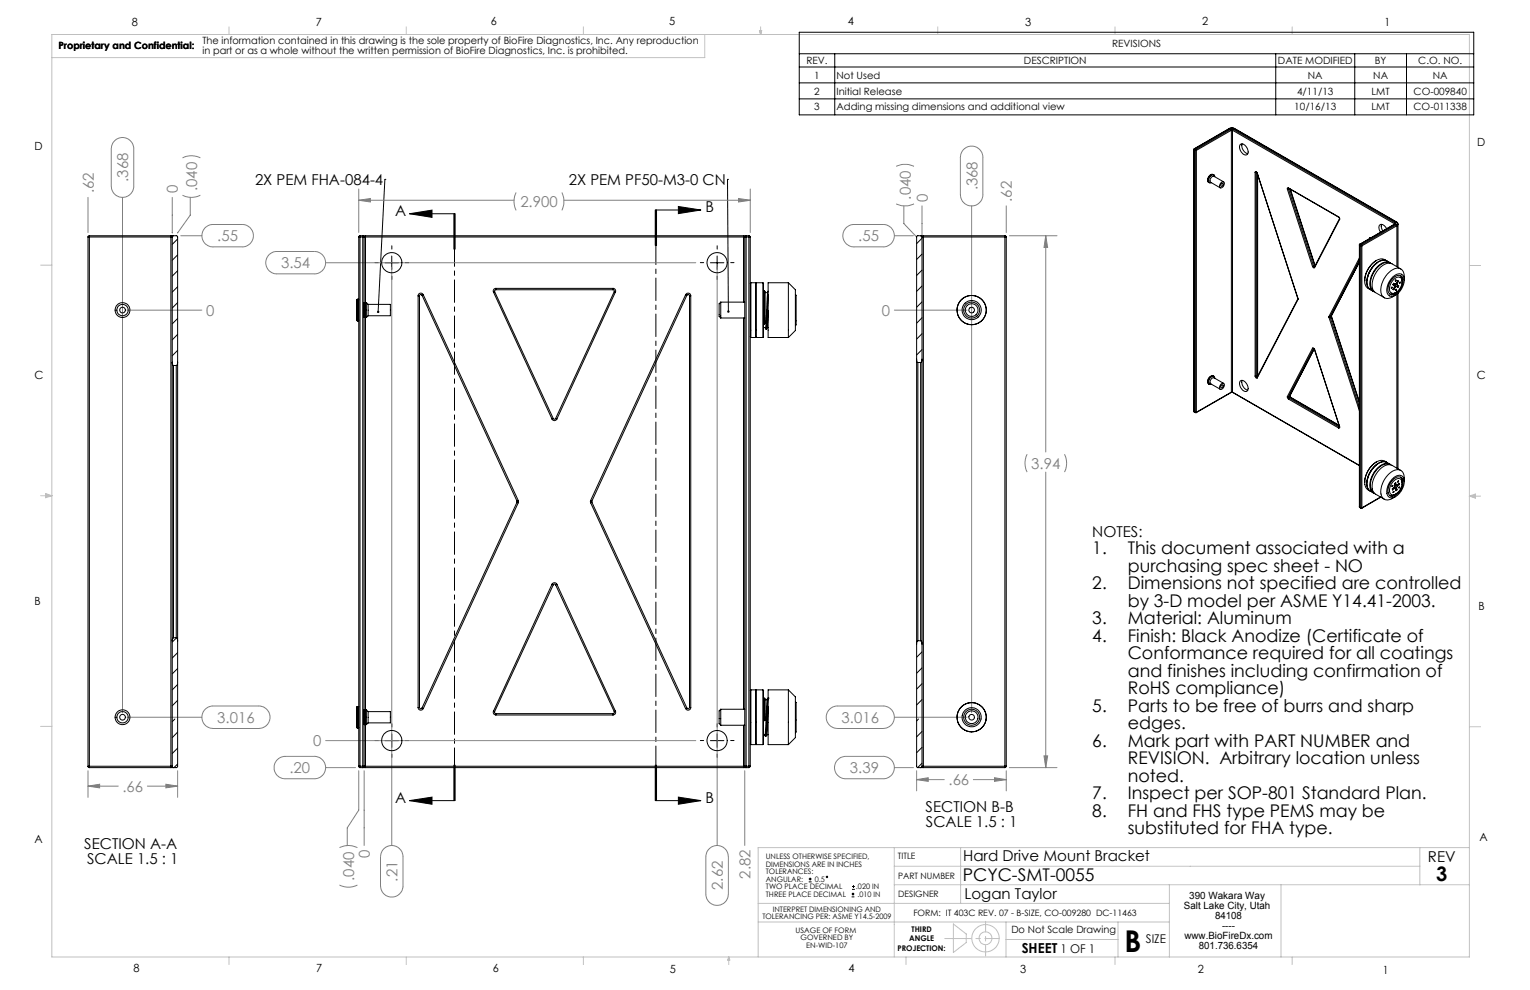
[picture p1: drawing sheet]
<svg xmlns="http://www.w3.org/2000/svg" width="432mm" height="279mm" viewBox="0 0 432 279" stroke-linecap="round" stroke-linejoin="round" font-family="sans-serif">
<g fill="none" stroke="#c0c0c0" stroke-width=".28">
<path d="M14.6 9.7h400.1v260.4h-400.1zM64.6 7.6v2.1M114.7 7.6v2.1M164.6 7.6v2.1M198.9 9.7v6.6h-184.3M214.3 8.7h.7l-.3 1zM214.5 8.7l.2 1M214.7 7.6v2.1M214.8 8.7l-.1 1M264.7 7.6v2.1M314.7 7.6v2.1M364.7 7.6v2.1"/>
<path d="M11.5 74.8h3.1M414.7 74.9h3.2M11.5 139.9h3.1M12.9 139.7l1.7 .2M12.9 139.3l1.7 .6-1.7 .6zM14.6 139.9l-1.7 .3M416.4 139.8l-1.7 .2M414.7 140h3.2M414.7 140l1.7-.6v1.2zM414.7 140l1.7 .3M11.5 205h3.1M414.7 205.1h3.2"/>
<path d="M252.4 239.2v30.9M271.1 239.2v15.8M400.7 239.2v10.5M414.7 239.2h-200.7v30.9M214 255h116M252.4 244.5h148.3M252.4 249.7h162.3M330 249.7v20.4M361.5 249.7v20.4M64.6 270.1v2.1M114.7 270.1v2.1M164.6 270.1v2.1"/>
<path d="M205.7 270.1v2.1M205.7 270.1l.3 .9h-.6zM214 260.2h116M255.7 270.1v2.1M269.1 260.8l3.6 2.8v2.4l-3.6 2.8zM283.9 265.1h31.6M283.9 260.2v9.9M314.7 270.1v2.1M315.5 260.2v9.9M364.7 270.1v2.1"/>
<circle cx="278.1" cy="264.8" r="1.82"/>
<circle cx="278.1" cy="264.8" r="3.9"/>
</g>
<path d="M278.1 260v9.9" fill="none" stroke="#c0c0c0" stroke-width=".28" stroke-dasharray="15.2 1.3 1.3 1.3" stroke-dashoffset="12.2"/>
<path d="M266.6 264.9h15.4" fill="none" stroke="#c0c0c0" stroke-width=".28" stroke-dasharray="15.2 1.3 1.3 1.3" stroke-dashoffset="7.7"/>
<g fill="none" stroke="#000" stroke-width=".28">
<path d="M225.6 9.1h190.3v23.3h-190.3zM225.6 15.2h190.3M225.6 18.9h190.3M235.6 15.2v17.2M360 15.2v17.2M382.3 15.2v17.2M396.9 15.2v17.2M225.6 23.4h190.3M225.6 27.9h190.3M108.6 50.6h.1M108.6 50.6l-1.9 37.4M184.9 59.3v10"/>
<path d="M185.3 59.3v10M191.5 58.3l6.3 1-6.3 1zM197.8 59.3h-12.7v10M205.3 50.6h.1M205.3 50.6l.3 37.3M108.7 74.2h3.8M110.6 72.2v3.9M115.6 60.3h12.7v10M115.6 60.3l6.3-1v2zM128.1 60.3v10M128.5 60.3v10M200.5 74.2h3.8"/>
<path d="M202.4 72.2v3.9M108.7 209h3.8M110.6 207.1v3.8M128.1 216v10M128.3 216v10h-12.7M128.5 216v10zM184.9 216v10M185.1 216v10h12.7M185.3 216v10M200.5 209h3.8M202.4 207.1v3.8M115.6 226l6.3-1v2z"/>
<path d="M191.5 225l6.3 1-6.3 1z"/>
</g>
<g fill="none" stroke="#808080" stroke-width=".28">
<path d="M24.8 55.7v9.9M31.4 52.5v-10.5a3.2 3.2 0 0 1 3.2-3.2 3.2 3.2 0 0 1 3.1 3.2v10.5M31.4 52.5a3.2 3.2 0 0 0 3.2 3.2 3.2 3.2 0 0 0 3.1-3.2M34.6 55.7v145.5M48.6 55.7v10M51.5 55.1l2.3 .6 1.8-.2 1-.4M51.5 44.6l2.3-.6 1.8 .2 1 .4M53.7 55.7v5l-3.6 4.9M101.2 56.5l3.3-.5v1zM101.2 53.3v12.3M101.2 56.5h43.9M145.7 54.3l-.6 2.4 .1 1.4 .5 1.3"/>
<path d="M158.6 54.3l.5 2v1.4l-.5 1.7M159.2 56.5h52.5M208.4 56l3.3 .5-3.3 .5zM211.7 53.3v12.3M252.9 57.5l2 .6h1.4l1.7-.6M252.9 47l2-.6h1.4l1.7 .6M255.1 58.1v5l3.6 3.8M260.2 58.1v8.8M271 44.4v10.6M271 55a3.2 3.2 0 0 0 3.2 3.1 3.2 3.2 0 0 0 3.2-3.1M271 44.4a3.2 3.2 0 0 1 3.2-3.2 3.2 3.2 0 0 1 3.2 3.2M274.2 58.1v143.1"/>
<path d="M277.4 44.4v10.6M284 58.1v7.5M51 66.5h6M60.1 63.4h8.2M60.1 69.7h8.2M60.1 63.4a3.2 3.2 0 0 0-3.1 3.1 3.2 3.2 0 0 0 3.1 3.2M68.3 63.4a3.2 3.2 0 0 1 3.2 3.1 3.2 3.2 0 0 1-3.2 3.2M88.7 71h-10.5a3.2 3.2 0 0 0-3.2 3.1 3.2 3.2 0 0 0 3.2 3.2h10.5M88.7 71a3.2 3.2 0 0 1 3.2 3.1 3.2 3.2 0 0 1-3.2 3.2M91.9 74.2h104.5M110.6 75.4v163.2M202.4 75.4v163.2"/>
<path d="M241.1 63.4h8.1a3.2 3.2 0 0 1 3.2 3.1 3.2 3.2 0 0 1-3.2 3.2h-8.1M241.1 63.4a3.2 3.2 0 0 0-3.2 3.1 3.2 3.2 0 0 0 3.2 3.2M252.4 66.5h5.4M284.9 66.5h13.4M295.1 66.5v61.1M295.1 66.5l.6 3.3h-1.1zM35.8 87.5h21.2M252.4 87.5h20.5M289.9 128.2l-.6 2.4 .2 1.7 .4 .9M295.1 133.2v83.4M300.4 128.2l.6 2.4-.2 1.7-.4 .9M60.1 199.2h12.9a3.2 3.2 0 0 1 3.2 3.2 3.2 3.2 0 0 1-3.2 3.2h-12.9"/>
<path d="M60.1 199.2a3.2 3.2 0 0 0-3.1 3.2 3.2 3.2 0 0 0 3.1 3.2M24.8 217.5v7.5M35.8 202.4h21.2M50.1 217.5v7.5M88.7 213.5h-8.2a3.2 3.2 0 0 0-3.1 3.1 3.2 3.2 0 0 0 3.1 3.2h8.2M88.7 213.5a3.2 3.2 0 0 1 3.2 3.1 3.2 3.2 0 0 1-3.2 3.2M91.9 209h104.5M91.9 216.6h8.4M101.2 217.5v11.1l-3.2 5v5M102.8 217.5v21.1M210.2 217.5v21.1M233.9 200.4l1-.8 1.2-.4h13.1a3.2 3.2 0 0 1 3.2 3.2 3.2 3.2 0 0 1-3.2 3.2h-12.8a3.2 3.2 0 0 1-2.9-1.8 3.2 3.2 0 0 1 .4-3.4z"/>
<path d="M236.4 214.5l.8-.7 1.2-.3h10.8a3.2 3.2 0 0 1 3.2 3.1 3.2 3.2 0 0 1-3.2 3.2h-10.5a3.2 3.2 0 0 1-2.9-1.9 3.2 3.2 0 0 1 .6-3.4zM252.4 216.6h5.4M252.4 202.4h20.5M258.7 217.5v5.7M280.7 219.5l3.3 .5-3.3 .5zM284 217.5v5.7M284.9 216.6h13.4M294.6 213.3h1.1l-.6 3.3zM24.8 221.9l3.3-.6v1.1zM24.8 221.9h8.6M41.6 221.9h8.5M46.8 221.3l3.3 .6-3.3 .5z"/>
<path d="M95.8 239.2l2.4-.6 1.4 .2 1.3 .4M258.7 220l3.3-.5v1zM258.7 220h7.8M274.7 220h9.3M95.8 249.8l2 .6 1.8-.1 1.3-.5M107.4 250v-8.2a3.2 3.2 0 0 1 3.2-3.2 3.2 3.2 0 0 1 3.1 3.2v8.2M107.4 250a3.2 3.2 0 0 0 3.2 3.2 3.2 3.2 0 0 0 3.1-3.2M199.2 241.8v10.5M199.2 252.3a3.2 3.2 0 0 0 3.2 3.2 3.2 3.2 0 0 0 3.2-3.2M199.2 241.8a3.2 3.2 0 0 1 3.2-3.2 3.2 3.2 0 0 1 3.2 3.2M205.6 241.8v10.5"/>
</g>
<g fill="none" stroke="#000" stroke-width=".28" stroke-dasharray="15.2 1.3 1.3 1.3">
<path d="M106.8 74.1h-1M110.6 70.3v-.9M110.6 77.9v1M114.4 74.1h.9M198.6 74.1h-1M202.4 70.3v-.9M202.4 77.9v1M206.2 74.1h1M106.8 209h-1M110.6 205.2v-1M110.6 212.8v.9M114.4 209h.9"/>
<path d="M198.6 209h-1M202.4 205.2v-1M202.4 212.8v.9M206.2 209h1"/>
</g>
<path d="M128.3 60.3v165.7" fill="none" stroke="#000" stroke-width=".28" stroke-dasharray="6.3 1.3 1.3 1.3" stroke-dashoffset="1.6"/>
<path d="M185.1 59.3v166.7" fill="none" stroke="#000" stroke-width=".28" stroke-dasharray="6.3 1.3 1.3 1.3" stroke-dashoffset="1.1"/>
<path d="M115.6 60.3l6.3-1v2zM115.6 226l6.3-1v2zM191.5 58.3l6.3 1-6.3 1zM191.5 225l6.3 1-6.3 1zM106.5 87.7v.6l.2 .1v-.4v.4l.2-.1 .1-.5zM205.3 87.7l-.1 .4 .4 .2v-.4v.4a.34 .34 0 0 0 .3-.5 .34 .34 0 0 0-.6-.1z" fill="#000"/>
<path d="M101.2 56.5l3.3-.5v1zM208.4 56l3.3 .5-3.3 .5zM24.8 221.9l3.3-.6v1.1zM46.8 221.3l3.3 .6-3.3 .5zM295.1 66.5l.6 3.3h-1.1zM294.6 213.3h1.1l-.6 3.3zM258.7 220l3.3-.5v1zM280.7 219.5l3.3 .5-3.3 .5z" fill="#808080"/>
<g fill="none" stroke="#000" stroke-width=".28">
<path d="M346.9 36.3l.6-.2 .9 .2M346.9 36.3h.1M346.9 36.3l-9.9 5.7M347 36.3l.5-.2 .8 .2M347 36.3l-9.8 5.7M347 36.3l.3 .2M347.3 36.5l.2 .3M347.3 36.5h.7M347.3 36.5l-9.8 5.7M347.5 36.8h.3M347.5 36.8l-9.9 5.6M347.5 36.8v73.9"/>
<path d="M347.8 36.8l45.8 26.3M347.8 36.8v73.9M348 36.5l-.2 .3M348 36.5l45.7 26.4M348.3 36.3l45.8 26.4M348.3 36.3l-.3 .2M348.4 36.3h-.1M348.4 36.3l45.8 26.4M336.9 42.2l.1 .1M336.9 42.2v73.9M337 42.3l.3 .1M337 42.3v73.9"/>
<path d="M337 42l-.1 .2M337 42h.2M337.2 42l-.2 .3M337.2 42l.3 .2M337.3 42.4h.3M337.3 42.4v73.9M337.5 42.2l.1 .2M337.5 42.2l-.2 .2M337.6 42.4v73.9M341 51.4h.1M341.8 49.4l-.6 .6-.3 .8M342.3 49.2h.1"/>
<path d="M342.4 49.3a1.39 1.39 0 0 0-1.4 .7 1.39 1.39 0 0 0 .1 1.5M342.6 49.4a1.42 1.42 0 0 0-1.6 1.9l.3 .3M342.8 49.9a.65 .65 0 0 0-.6-.6 .65 .65 0 0 0-.6 .5l-.5 .8a.65 .65 0 0 0 0 .8 .65 .65 0 0 0 .8 .2M344.6 51.6l.1-.1a.54 .54 0 0 1 .8 0 .54 .54 0 0 1-.1 .8l-.3 .5a.56 .56 0 0 1-.9 .1 .56 .56 0 0 1 .1-.9zM344.7 51.9a.33 .33 0 0 1 .6 0 .33 .33 0 0 1-.3 .5 .32 .32 0 0 1-.5 .1 .32 .32 0 0 1 .2-.5zM345.3 51.3l-2.6-1.5a1.12 1.12 0 0 0-1 1.6l2.7 1.6M350 40.8a1.83 1.83 0 0 1 2.2 2 .87 .87 0 0 1-.6 1 .87 .87 0 0 1-1-.6l-.8-1.3zM350.6 40.6l-.2 .6 .3 1 .8 .9 .6 .3M354.2 48.6a.32 .32 0 0 1 .4-.2 .32 .32 0 0 1 .2 .5v-.1M354.2 48.6h.3M354.2 48.6v57.5M354.5 48.6l.3 .2"/>
<path d="M354.5 48.6v57.5M354.6 48.6h-.1M354.8 48.8l11.5 35.4M354.9 49.1v56.8M363.3 53.4l7.1 21.8M363.6 53l-.3 .1v.3M363.6 53l.1 .1M363.6 53l14.2 8.2M363.6 53.3l-.3 .1M363.6 53.3l7.1 21.8M363.7 53.1l-.1 .2M363.7 53.1l14.1 8.2"/>
<path d="M363.8 53.2l-.2 .1M364 53.3l7.1 21.6M364.2 53.4l6.9 21.5M24.8 66.9h.4M24.8 66.9v149.4M25.2 66.5v.4M25.2 66.5l-.4 .4M25.2 66.9h23M25.2 66.5h23M25.2 66.9v149.4M48.2 66.5h.8M48.2 66.9h.4"/>
<path d="M48.2 66.5v.4M48.2 66.9v149.4M48.6 66.9v149.4M49 66.5h.8l.3 .4v149.4l-.3 .3h-.8M49 66.5l-.4 .4M50.1 67.5l-1.5 1.5M50.1 71.9l-1.5 1.5M50.1 76.4l-1.5 1.5M101.2 66.9h.4M101.2 66.9v149.4M101.6 66.5v.4M101.6 66.5l-.4 .4"/>
<path d="M101.6 66.9h.8M101.6 66.5h.8M101.6 66.9v149.4M102.4 66.5v.4M102.4 66.5l.4 .4M102.4 66.9h.4M102.4 66.5h.8M102.4 66.9v149.4M102.8 66.9h.4M102.8 66.9v149.4M103.2 66.5v.4M103.2 66.9h106.6"/>
<path d="M103.2 66.5h106.6M103.2 66.9v18.5M209.8 66.5h.8M209.8 66.9h.4M209.8 66.5v.4M209.8 66.9v18.4M210.2 66.9h.4M210.2 66.9v149.4M210.6 66.5v.4M210.6 66.5l-.4 .4M210.6 66.9h.7M210.6 66.5h.7"/>
<path d="M210.6 66.9v149.4M211.3 66.5v.4M211.3 66.9h.4M211.3 66.5l.4 .4M211.3 66.9v149.4M211.7 66.9v149.4M211.9 79.8v15.4M211.9 79.8h1.4v15.4M211.9 79.8l-.2 .2M213.3 80h.1M215.3 79.8v15.4M215.3 79.8h-1.9v15.4"/>
<path d="M215.3 79.8l.2 .2M215.5 80v15M222.5 79.8v15.4M222.5 79.8l2 2v11.5l-2 1.9M222.5 79.8h-5.7v15.4h5.7M259.8 66.5h-.9l-.2 .3v149.6l.3 .2h.8M259.8 66.5l.4 .4M259.8 66.5h.8M260.2 67.2l-1.5 1.6M260.2 71.7l-1.5 1.5M260.2 76.2l-1.5 1.6M260.2 66.9h.4"/>
<path d="M260.2 66.9v149.4M260.6 66.5v.4M260.6 66.9h23M260.6 66.5h23M260.6 66.9v149.4M283.6 66.5v.4M283.6 66.9h.4M283.6 66.5l.4 .4M283.6 66.9v149.4M284 66.9v149.4M370.4 75.2l.3 .4 .3-.1M370.7 75.1l-.3 .1"/>
<path d="M370.7 75.1l.3 .2M370.9 75.4l.1 .1M371.1 74.9v.1M371.1 74.9l-.4 .2M371.1 74.9h.1M377.8 61.2l.3 .7M377.8 61.2v.1M377.8 61.3l.2 .4M378 61.7l.1 .2M378 61.7l-7.1 13.7M378.1 61.9l-7.1 13.6M383.6 69.1l.1 .1"/>
<path d="M383.6 69.1v74M383.6 74l-7.8 15.1M383.6 72.8l-8.5 16.5M383.6 73.5l-8.2 15.9M383.6 73.9l-7.9 15.2M383.7 69.2l.3 .2M383.7 69.2v73.9M383.8 68.9l-.2 .2M383.8 68.9h.1M383.9 68.9l-.2 .3M383.9 68.9l.3 .2M384 69.4h.4"/>
<path d="M384 69.4v73.9M384.2 69.1l-.2 .3M384.2 69.1l.2 .3M384.4 69.4v73.9M386.6 67.2h.1M386.6 67.2l-.1 .1M386.9 67.1l-.3 .1M387.1 74.6l.8-.7a2.72 2.72 0 0 1 2.9-.6l.6 .3a3.5 3.5 0 0 0-4.2 1.9 5.3 5.3 0 0 0-.9 5.9l.4 .3-.6-.3a3.8 3.8 0 0 1-.2-4.9zM388.4 73.5a7 7 0 0 0-3.2 5.7M388.7 74.1a7.3 7.3 0 0 0-2.9 5M389.9 63.3v.9l.4 1M391.3 64.6l-.5-.8a.93 .93 0 0 0-1.3-.4 .93 .93 0 0 0-.2 1.4l.3 .7"/>
<path d="M391.4 73.6a3.7 3.7 0 0 0-4.1 2 5.3 5.3 0 0 0-.9 5.8l.4 .4M391.4 73.6l.9 .5M392.3 74.3a3.2 3.2 0 0 0-3.9 1.5 5.4 5.4 0 0 0-1.1 6l.4 .4M392.5 74.3a2.87 2.87 0 0 0-3.8 1l-1.3 1.8-.8 2.6a2.25 2.25 0 0 0 1.3 2.7M393 78.7l.2-.2a1.49 1.49 0 0 1 1.4-.8 1.49 1.49 0 0 1 1.3 1 4 4 0 0 1-3.2 4.5 1.8 1.8 0 0 1-.8-2.7zM393.2 78.1a1.78 1.78 0 0 1 2.8-.3l.3 1-.2 1.4-.8 1.8-1.2 1.1a1.6 1.6 0 0 1-2 .4 1.6 1.6 0 0 1-.7-2l.5-1.7zM393.2 79.1a1.44 1.44 0 0 1 2.4-.4 3.3 3.3 0 0 1-2.7 4.1 1.87 1.87 0 0 1-.4-2.8zM393.6 63.1v.1M393.6 63.1v.2M393.6 63.2h.1M393.6 63.2l.1 .1M393.6 63.2l-9.8 5.7"/>
<path d="M393.7 62.9l.2 .1-.2 .3M393.7 62.9l-.1 .2M393.7 63.3l-9.8 5.6M393.7 63.3l.4 .1M393.8 79.1h.2l-.1 .2zM394.1 63.4l.1 .3M394.1 62.7a.38 .38 0 0 1 .2 .4 .38 .38 0 0 1-.2 .3M394.1 63.4l-9.9 5.7M394.1 62.7l-.4 .2M394.1 79.9l.2 .1M394.2 62.7l.3 .6M394.2 62.7h-.1"/>
<path d="M394.2 63.7l-9.8 5.7M394.2 63.7v11.5M394.5 63.3l-.3 .4M394.5 63.3v12.2M395.2 77.8l.5 .7v1M395.3 75.9l-2.4-1.4a4 4 0 0 0-4.6 2.5l-.7 1.4-.4 1.7a2.63 2.63 0 0 0 1 2.5l2.5 1.4M395.6 78l.2 1-.1 1M396.3 79v-1.1a2.04 2.04 0 0 0-1.2-2.1 2.04 2.04 0 0 0-2.4 .5l-1.2 1-.8 1.3-1 2.6a2.21 2.21 0 0 0 2 3l.7-.1 1.4-.8M50.1 80.9l-1.5 1.5M50.1 85.4l-1.5 1.5M50.1 89.9l-1.5 1.5M50.1 94.4l-1.5 1.5"/>
<path d="M50.1 98.9l-1.5 1.5M100.9 84.5l-.3 .1v5.8l.3 .2M100.9 84.5v6.1M100.9 90.6h.1M100.9 84.5h.1M101 84.5l.2 .2M101 84.5v6.1M101.2 90.3l-.2 .3M102.8 89.6h.1M102.8 85.4h.1M102.8 85.4v4.2M102.8 85.4l.1 .2"/>
<path d="M102.9 89.4h.1M102.9 85.6h.1M102.9 85.6v3.8M102.9 89.4l-.1 .2M103 85.6v3.8M103 89.4l.1 .2M103.1 85.4v4.2M103.1 89.6h.3M103.1 85.4h.3M103.1 85.4l-.1 .2M103.2 89.6v110.7M103.4 85.4v4.2"/>
<path d="M103.4 85.4l.5 .5M103.9 85.9v3.2M103.9 85.9h6.3v3.2h-6.3M103.9 89.1l-.5 .5M118 83.5h.4M118 83.5v116.2M118.4 83.5v116.2M119.1 83.3a.37 .37 0 0 0-.4-.2 .37 .37 0 0 0-.3 .4M119.1 83.3l26.8 58.1M119.5 83.2a.76 .76 0 0 0-.9-.4 .76 .76 0 0 0-.6 .7M119.5 83.2l-.4 .1M119.5 83.2l26.8 58.1"/>
<path d="M139.3 82.4l16.5 35.9M139.6 82.3l-.3 .1M139.6 82.3l16.5 35.8M139.9 81.4a.74 .74 0 0 0-.6 1M139.9 81.4v.4M139.9 81.8l-.2 .1-.1 .4M139.9 81.4h33.1M139.9 81.8h33.1M173 81.4a.74 .74 0 0 1 .7 1M173 81.4v.4M173 81.8l.3 .1 .1 .4M173.4 82.3l.3 .1"/>
<path d="M173.4 82.3l-16.6 35.8M173.7 82.4l-16.5 35.9M193.5 83.2a.76 .76 0 0 1 .8-.4 .76 .76 0 0 1 .6 .7M193.5 83.2l.4 .1M193.5 83.2l-26.8 58.1M193.9 83.3a.39 .39 0 0 1 .4-.2 .39 .39 0 0 1 .3 .4M193.9 83.3l-26.9 58.1M194.6 83.5h.3M194.6 83.5v116.2M194.9 83.5v116.2M203.4 85.3v4.4M203.4 85.3l-.4 .4v3.6l.4 .4"/>
<path d="M203.4 89.7h6.8M203.4 85.3h6.8M209.8 89.7v110.5M211.7 95l.2 .2M211.9 95.2h1.4M213.3 95h.1M213.4 95.2h1.9M215.5 92.4h.6M215.5 95l-.2 .2M215.7 82.1a3.7 3.7 0 0 0-.2 2.6v6.6l.2 .1M215.7 82.1a3.7 3.7 0 0 1 .2 2.6v6.6l-.2 .1M215.7 82.1v9.3"/>
<path d="M215.9 82.6h.7M216 92.4l.2 .5M216.5 92.4h.3M216.8 82.2l-.3 2-.4 8.3M216.8 87.6l-.3 4.8-.3 .5M216.8 83.1l-.6 9.8M224.5 83.1l.2 .2v8.4l-.2 .2M260.2 80.7l-1.5 1.5M260.2 85.2l-1.5 1.5M260.2 89.7l-1.5 1.5M260.2 94.2l-1.5 1.5M260.2 98.7l-1.5 1.5"/>
<path d="M366.3 84.3v.2M366.3 84.3l-11.5 22.1M366.3 84.2v.1M366.3 84.2v.3M366.3 84.5l-11.5 22.1M370.4 98.3l.3-.1 .3 .4M370.4 98.3l.3 .1M370.4 98.3l-7.1 13.6M370.7 98.3l.2 .3M370.7 98.3v.1M370.7 98.4l-7.1 13.6M370.9 98.5l-6.9 13.3"/>
<path d="M370.9 98.5l-6.9 13.2M370.9 98.6h.1M370.9 98.6l7.1 21.8M371 98.6l7.1 21.8M375.1 89.3v.3M375.1 89.3l.3 .1M375.1 89.6l8.5 26.3M375.4 89.5l-.3 .1M375.4 89.4v.1M375.4 89.5l8.2 25.4M375.7 89.1v.2M375.7 89.1l-.3 .3"/>
<path d="M375.7 89.3l-.3 .2M375.7 89.3l7.9 24.4M375.8 89.1v.2M375.8 89.1h-.1M375.8 89.3h-.1M375.8 89.3l7.8 24.1M386.8 81.8h.1M386.8 81.8l.8 .4M393.1 80.3l.4 .2M393.1 80.3l.3 .1M393.1 81.6l.3 .2M393.1 80.3l1 .6"/>
<path d="M393.4 80.4l1.1 .7M393.5 80.5h.1M393.5 80.6l-.4 1.1 .3 .1M393.5 80.9l.3 .2M393.6 80.1l-.2 .3M393.8 81.1l-.4 .7M393.8 80.2l.5 .2M393.9 82.6l-1 .4h-.7M394.1 80.9l-.3 .2M394.1 80.9l.4 .2M394.2 83v49.1M394.3 82.3l-.8 .6-.9 .2"/>
<path d="M394.3 80l.4-.7-.2-.1-.5 .8-.3 .2-.4-.3-.2 .4M394.3 80v.4M394.3 80.4l.5 .2-.3 .5M394.5 82.8v49.5M48.6 102.2l.1 .7 .3 .3M49 103.2h.7M49 103.2v76.8M49.7 103.2v76.8M50.1 102.2l-.1 .8-.3 .2M155.8 118.3a.75 .75 0 0 0 .7 .4 .75 .75 0 0 0 .7-.4M156.1 118.1l-.3 .2M156.1 118.1l.3 .2 .4-.2"/>
<path d="M156.8 118.1l.4 .2M258.7 101.4l.1 .6 .2 .3M259 102.3h.8M259 102.3v78.5M259.8 102.3v78.5M260.2 101.4l-.1 .6-.3 .3M336.9 116.1l.1 .2M336.9 116.1l.1 .1M337 116.2v.1M337 116.2l.3 .1M337 116.3l.4 .2M337.3 116.3h.3"/>
<path d="M337.3 116.3l.1 .2M337.4 116.5h.2M337.6 116.3v.2M341 108.3h.1M341.8 106.3l-.6 .6-.3 .8M342.3 106.1h.1M342.4 106.2a1.39 1.39 0 0 0-1.4 .6 1.39 1.39 0 0 0 .1 1.5M342.6 106.3a1.42 1.42 0 0 0-1.6 1.9l.3 .2M342.8 106.8a.65 .65 0 0 0-.6-.6 .65 .65 0 0 0-.6 .4l-.5 .8a.65 .65 0 0 0 0 .8 .65 .65 0 0 0 .8 .2M344.7 108.4v-.1a.55 .55 0 0 1 .8 0 .55 .55 0 0 1-.1 .8l-.3 .5a.56 .56 0 0 1-.9 .1 .56 .56 0 0 1 .1-.8zM344.7 108.7a.33 .33 0 0 1 .6 .1 .33 .33 0 0 1-.3 .5 .32 .32 0 0 1-.5 0 .32 .32 0 0 1 .2-.5zM345.3 108.2l-2.6-1.6a1.12 1.12 0 0 0-1 1.7l2.7 1.6"/>
<path d="M347.5 110.8h.4M347.5 110.8l-9.9 5.7M347.5 110.7h.3M347.5 110.7v.1M347.5 110.7l-9.9 5.6M347.8 110.7l.1 .1M347.8 110.7l35.8 20.6M347.9 110.8l35.7 20.6M350 107.5a1.83 1.83 0 0 1 2.2 2 .87 .87 0 0 1-.6 1 .87 .87 0 0 1-1-.6l-.8-1.3zM350.6 107.4l-.2 .6 .3 .9 .8 1 .6 .2M354.2 106.1l.3 .6 .3-.1M354.2 106.1h.3"/>
<path d="M354.5 106.1l.3 .3M354.8 106.4v.2M354.9 105.9l.1 .1M354.9 105.9l.1 .3M354.9 105.9l-.4 .2M363.3 111.9l.3 .7M363.3 111.9l.3 .1M363.6 112.6l14.2 8.2M363.6 112l.2 .3M363.8 112.3l-.2 .3M363.8 112.3l14.2 8.2M364 111.8l.1 .3"/>
<path d="M364 111.8l-.4 .2M364 111.7l.2 .4M364 111.7v.1M364.1 112.1l-.3 .2M364.1 112.1l13.8 8M364.2 112.1h-.1M364.2 112.1l13.7 7.9M378 120.5l-.2 .3M378 120.4v.1M378 120.4h.1M378.1 120.4v.3l-.3 .1M386.6 138.6a3.7 3.7 0 0 1-.3-4.7 5.2 5.2 0 0 1 4.6-3.6l.5 .2-.6-.4a3.9 3.9 0 0 0-4.4 2.3l-1 1.9-.2 1.6a2.42 2.42 0 0 0 .9 2.4l.6 .3"/>
<path d="M388.4 130.4a7.1 7.1 0 0 0-3.2 5.7M388.8 131a7.2 7.2 0 0 0-3 5M392.3 131l-.9-.5a3.5 3.5 0 0 0-4.1 1.9 5.3 5.3 0 0 0-1 5.9l1.3 .8M392.3 131.2a3.5 3.5 0 0 0-4.1 1.8 5 5 0 0 0-.8 5.9l.3 .2M392.5 131.2a2.87 2.87 0 0 0-3.8 1l-1.5 2.2-.6 2a2.41 2.41 0 0 0 1.3 2.8M392.8 135.3a2.07 2.07 0 0 1 3.2-.6 4.5 4.5 0 0 1-3.4 5.8 1.77 1.77 0 0 1-1.1-2.6l.5-1.5zM393.1 136a1.47 1.47 0 0 1 2.4-.5 3.3 3.3 0 0 1-2.6 4.2 1.87 1.87 0 0 1-.3-2.9zM393.2 138.8l.2-.1-.1 .3zM393.2 135.3a1.45 1.45 0 0 1 1.5-.7 1.45 1.45 0 0 1 1.2 1 4.1 4.1 0 0 1-3.1 4.5 1.55 1.55 0 0 1-1-2.3l.4-1.1zM393.3 137.7l.3 .2M393.4 137.6l.4 .2M393.6 137.9h.2l.1 .6 .4-.2"/>
<path d="M393.6 136.6l.4 .2M393.6 136.6l.5 .3M393.6 137.3l.6 .4M393.6 136.8l.8 .4M393.8 138l.5 .3M393.9 139.4l-.9 .5-.8-.1M394 136.8l-.1-.6-.3 .3 .1 .8-.8 .7 .1 .3 .6-.4M394.2 137.7l.1 .6M394.3 139.1l-.7 .6-1 .3M394.4 137.2l-.2 .5M394.5 135.8h.2l-.1 .2h-.2zM394.7 136.6l.2 .2"/>
<path d="M394.9 136.8v-.4l-.6 .5-.3-.1M394.9 136.8l-.5 .4M395.2 134.7l.4 .6 .1 .6M395.3 132.8l-2.4-1.5a3.7 3.7 0 0 0-4.3 2.2l-.7 1.2-.6 2a2.58 2.58 0 0 0 .9 2.8l2.5 1.4M395.6 134.9l.2 1-.1 .9M395.7 135.9v.4M396.3 135.9v-1.1a2.05 2.05 0 0 0-1.1-2.1 2.05 2.05 0 0 0-2.4 .4l-1.1 .9-1.1 1.5-.9 2.5a2.2 2.2 0 0 0 2 3.1l.8-.2 1.3-.7M145.9 141.7l.4 .2M145.9 141.4v.3M145.9 141.7l-26.8 58.1M146.3 141.3v.6M146.3 141.3l-.4 .1"/>
<path d="M146.3 141.9l-26.8 58.1M166.7 141.3v.6M166.7 141.3l.3 .1M166.7 141.9l26.8 58.1M167 141.7l-.3 .2M167 141.4v.3M167 141.7l26.9 58.1M383.6 143.1l.2 .1M383.6 143.1h.1M383.7 143.1l.1 .1M383.7 143.1l.3 .2M383.8 143.2l.3 .2"/>
<path d="M384 143.3h.4M384 143.3l.1 .1M384.1 143.4h.2M384.4 143.3l-.1 .1M389.6 140.3l-5.2 3M389.7 140.3l-5.4 3.1M49 180l-.3 .3-.1 .6M49 180h.7M49.7 180l.3 .2 .1 .7M155.8 164.9a.77 .77 0 0 1 .7-.4 .77 .77 0 0 1 .7 .4M155.8 164.9l.3 .2M155.8 164.9l-16.5 35.8"/>
<path d="M156.1 165.1l.4-.3 .3 .3M156.1 165.1l-16.5 35.7M156.8 165.1l16.6 35.7M157.2 164.9l-.4 .2M157.2 164.9l16.5 35.8M49.8 180l-1.2 1.2M50.1 184.2l-1.5 1.5M50.1 188.7l-1.5 1.5M50.1 193.2l-1.5 1.5M50.1 197.7l-1.5 1.5M100.9 199.4l-.3 .1v5.9l.3 .1M100.9 199.4v6.1"/>
<path d="M100.9 199.4h.1M101 199.4l.2 .2M101 199.4v6.1M118 199.7a.76 .76 0 0 0 .6 .7 .76 .76 0 0 0 .9-.4M118 199.7h.4M118.4 199.7a.37 .37 0 0 0 .3 .3 .37 .37 0 0 0 .4-.2M119.1 199.8l.4 .2M193.9 199.8l-.4 .2M194.6 199.7h.3M194.6 199.7a.39 .39 0 0 1-.3 .3 .39 .39 0 0 1-.4-.2M194.9 199.7a.76 .76 0 0 1-.6 .7 .76 .76 0 0 1-.8-.4M211.9 194.7v15.4"/>
<path d="M211.9 194.7h1.4v15.4h-1.4M211.9 194.7l-.2 .2M213.3 194.9h.1M215.3 194.7v15.4M215.3 194.7h-1.9v15.4h1.9M215.3 194.7l.2 .2M215.5 194.9v15M215.5 197.1l.2-.1a4.6 4.6 0 0 1 .2 2.9v3.5h-.4zM215.7 197.1v6.3M215.9 197.5h.6M216.8 197l-.3 .2-.1 .8-.5 9.5M216.8 199.5l-.4 7.5v.6l-.3 .2"/>
<path d="M216.8 197h.1M216.8 197l-.7 10.8M222.5 194.7v15.4M222.5 194.7l2 2v11.5l-2 1.9M222.5 194.7h-5.7v15.4h5.7M224.5 198l.2 .3v8.3l-.2 .2M259 180.8l-.2 .3-.1 .7M259 180.8h.8M259.8 180.8l.3 .4 .1 .6M260.2 184l-1.5 1.5M260.2 188.5l-1.5 1.5M260.2 193l-1.5 1.5"/>
<path d="M260.2 197.4l-1.5 1.6M24.8 216.3h.4M24.8 216.3l.4 .3M25.2 216.3v.3M25.2 216.3h23M25.2 216.6h23M48.2 216.3h.4M48.2 216.3v.3M48.2 216.6h.8M48.6 216.3l.4 .3M49.4 202.9l-.8 .8M50.1 206.6l-1.5 1.6"/>
<path d="M50.1 211.1l-1.5 1.6M50.1 215.6l-1 1M100.9 205.5h.1M101.2 205.3l-.2 .2M101.2 216.3l.4 .3M101.2 216.3h.4M101.6 216.3v.3M101.6 216.3h.8M101.6 216.6h.8M102.4 216.3v.3M102.4 216.3h.4M102.4 216.6h.8"/>
<path d="M102.8 204.5h.1M102.8 200.3h.1M102.8 200.3v4.2M102.8 216.3l-.4 .3M102.8 216.3h.4M102.8 200.3l.1 .3M102.9 204.3h.1M102.9 200.6h.1M102.9 200.6v3.7M102.9 204.3l-.1 .2M103 200.6v3.7M103 204.3l.1 .2"/>
<path d="M103.1 200.3v4.2M103.1 204.5h.3M103.1 200.3h.3M103.1 200.3l-.1 .3M103.2 216.3v.3M103.2 216.3h106.6M103.2 216.6h106.6M103.2 204.5v11.8M103.4 200.3v4.2M103.4 200.3l.5 .5M103.9 200.8v3.2M103.9 200.8h6.3v3.2h-6.3"/>
<path d="M103.9 204l-.5 .5M139.3 200.7l.3 .1M139.3 200.7a.75 .75 0 0 0 .6 1.1M139.6 200.8v.4l.3 .2M139.9 201.4v.4M139.9 201.8h33.1M139.9 201.4h33.1M173 201.4v.4M173.4 200.8l-.1 .4-.3 .2M173.7 200.7a.75 .75 0 0 1-.7 1.1M173.7 200.7l-.3 .1M203.4 200.2v4.5"/>
<path d="M203.4 200.2l-.4 .4v3.6l.4 .5M203.4 204.7h6.8M203.4 200.2h6.8M209.8 216.3h.4M209.8 216.6h.8M209.8 216.3v.3M209.8 204.7v11.6M210.2 216.3h.4M210.2 216.3l.4 .3M210.6 216.3v.3M210.6 216.3h.7M210.6 216.6h.7"/>
<path d="M211.3 216.3h.4M211.3 216.3v.3M211.7 216.3l-.4 .3M211.7 209.9l.2 .2M213.3 209.9h.1M215.5 207.4h.4M215.5 209.9l-.2 .2M215.8 207.4l.3 .4M216.4 207.4h.4M259.2 202.9l-.5 .6M259.8 216.6h.8M260.2 206.4l-1.5 1.6"/>
<path d="M260.2 210.9l-1.5 1.5M260.2 215.4l-1.2 1.2M260.2 216.3l-.4 .3M260.2 216.3h.4M260.6 216.3v.3M260.6 216.3h23M260.6 216.6h23M283.6 216.3v.3M283.6 216.3h.4M284 216.3l-.4 .3M228.2 248.9h.9M228.2 248.1h.9"/>
<path d="M228.6 247.7v.8M240.3 253.1h.8M240.3 252.3h.8M240.5 251h.8M240.5 250.2h.8M240.7 251.9v.8M240.9 249.8v.8"/>
<circle cx="110.6" cy="74.1" r="2.85"/>
<circle cx="202.4" cy="74.1" r="2.85"/>
<circle cx="395.1" cy="79.8" r=".14"/>
<circle cx="34.6" cy="87.5" r=".81"/>
<circle cx="34.6" cy="87.5" r="1.6"/>
<circle cx="34.6" cy="87.5" r="2.1"/>
<circle cx="274.2" cy="87.5" r=".79"/>
<circle cx="274.2" cy="87.5" r="4.1"/>
<circle cx="274.2" cy="87.5" r="2.25"/>
<circle cx="274.2" cy="87.5" r="2.7"/>
<circle cx="274.2" cy="87.5" r="1.78"/>
<circle cx="392.8" cy="81.2" r=".15"/>
<circle cx="394" cy="81.8" r=".15"/>
<circle cx="393" cy="137.2" r=".15"/>
<circle cx="394.9" cy="137.6" r=".15"/>
<circle cx="34.6" cy="202.4" r="2.09"/>
<circle cx="34.6" cy="202.4" r="1.6"/>
<circle cx="34.6" cy="202.4" r=".8"/>
<circle cx="110.6" cy="209" r="2.85"/>
<circle cx="202.4" cy="209" r="2.85"/>
<circle cx="274.2" cy="202.4" r="2.7"/>
<circle cx="274.2" cy="202.4" r="4.1"/>
<circle cx="274.2" cy="202.4" r=".78"/>
<circle cx="274.2" cy="202.4" r="1.8"/>
<circle cx="274.2" cy="202.4" r="2.24"/>
<circle cx="233.4" cy="247.5" r=".2"/>
</g>
<text font-size="8.5" x="317.4" y="268.7">B</text>
<text font-size="5.6" x="405.3" y="248.5">3</text>
<g font-size="4.9">
<text x="308.3" y="156.5">1.</text>
<text x="318.3" y="156.5">This document associated with a</text>
<text x="318.3" y="161.4">purchasing spec sheet - NO</text>
<text x="308.3" y="166.3">2.</text>
<text x="318.3" y="166.3">Dimensions not specified are controlled</text>
<text x="318.3" y="171.3">by 3-D model per ASME Y14.41-2003.</text>
<text x="308.3" y="176.2">3.</text>
<text x="318.3" y="176.2">Material: Aluminum</text>
<text x="308.3" y="181.2">4.</text>
<text x="318.3" y="181.2">Finish: Black Anodize (Certificate of</text>
<text x="318.3" y="186.1">Conformance required for all coatings</text>
<text x="318.3" y="191">and finishes including confirmation of</text>
<text x="318.3" y="196">RoHS compliance)</text>
<text x="308.3" y="200.9">5.</text>
<text x="318.3" y="200.9">Parts to be free of burrs and sharp</text>
<text x="318.3" y="205.9">edges.</text>
<text x="308.3" y="210.8">6.</text>
<text x="318.3" y="210.8">Mark part with PART NUMBER and</text>
<text x="318.3" y="215.7">REVISION. Arbitrary location unless</text>
<text x="318.3" y="220.7">noted.</text>
<text x="308.3" y="225.6">7.</text>
<text x="318.3" y="225.6">Inspect per SOP-801 Standard Plan.</text>
<text x="308.3" y="230.5">8.</text>
<text x="318.3" y="230.5">FH and FHS type PEMS may be</text>
<text x="318.3" y="235.5">substituted for FHA type.</text>
<text x="271.7" y="248.8">PCYC-SMT-0055</text>
</g>
<g font-size="4.2" fill="#808080">
<text x="36.2" y="51.3" transform="rotate(-90 36.2 51.3)">.368</text>
<text x="55.6" y="53.9" transform="rotate(-90 55.6 53.9)">.040</text>
<text x="275.8" y="53.8" transform="rotate(-90 275.8 53.8)">.368</text>
<text x="26.4" y="54.5" transform="rotate(-90 26.4 54.5)">.62</text>
<text x="50.2" y="54.5" transform="rotate(-90 50.2 54.5)">0</text>
<text x="146.8" y="58.4">2.900</text>
<text x="257.1" y="56.3" transform="rotate(-90 257.1 56.3)">.040</text>
<text x="261.8" y="56.9" transform="rotate(-90 261.8 56.9)">0</text>
<text x="285.6" y="56.9" transform="rotate(-90 285.6 56.9)">.62</text>
<text x="61.3" y="68.1">.55</text>
<text x="242.2" y="68.1">.55</text>
<text x="79.4" y="75.7">3.54</text>
<text x="58.2" y="89.1">0</text>
<text x="248.9" y="89.1">0</text>
<text x="291.1" y="132.3">3.94</text>
<text x="61.3" y="204">3.016</text>
<text x="237.5" y="204">3.016</text>
<text x="88.4" y="210.6">0</text>
<text x="81.7" y="218.2">.20</text>
<text x="239.9" y="218.2">3.39</text>
<text x="267.7" y="221.6">.66</text>
<text x="34.6" y="223.4">.66</text>
<text x="104.4" y="242.1" transform="rotate(-90 104.4 242.1)">0</text>
<text x="100" y="248.6" transform="rotate(-90 100 248.6)">.040</text>
<text x="112.2" y="248.8" transform="rotate(-90 112.2 248.8)">.21</text>
<text x="204" y="251.2" transform="rotate(-90 204 251.2)">2.62</text>
<text x="211.8" y="248" transform="rotate(-90 211.8 248)">2.82</text>
</g>
<g font-size="4.2">
<text x="72" y="52.2">2X PEM FHA-084-4</text>
<text x="160.5" y="52.2">2X PEM PF50-M3-0 CN</text>
<text x="199.1" y="60">B</text>
<text x="111.6" y="61">A</text>
<text x="308.3" y="151.7">NOTES:</text>
<text x="111.6" y="226.7">A</text>
<text x="199.1" y="226.7">B</text>
<text x="261.2" y="229.3">SECTION B-B</text>
<text x="261.3" y="233.4">SCALE 1.5 : 1</text>
<text x="23.8" y="239.6">SECTION A-A</text>
<text x="24.6" y="243.8">SCALE 1.5 : 1</text>
<text x="271.8" y="243">Hard Drive Mount Bracket</text>
<text x="403" y="243.2">REV</text>
<text x="272.2" y="253.7">Logan Taylor</text>
</g>
<text font-size="3.9" x="288.3" y="268.9">SHEET</text>
<g font-size="3.4">
<text x="299.3" y="268.9">1 OF 1</text>
<text x="323.4" y="266.1">SIZE</text>
</g>
<g font-size="3.2">
<text x="37.2" y="7.3">8</text>
<text x="89.1" y="7.4">7</text>
<text x="138.6" y="7.2">6</text>
<text x="188.9" y="7.1">5</text>
<text x="239.3" y="7.2">4</text>
<text x="289.3" y="7.3">3</text>
<text x="339.3" y="7.2">2</text>
<text x="390.8" y="7.3">1</text>
<text x="416.9" y="41.1">D</text>
<text x="9.8" y="42.2">D</text>
<text x="9.8" y="106.9">C</text>
<text x="416.8" y="107">C</text>
<text x="9.7" y="170.8">B</text>
<text x="417.3" y="172.1">B</text>
<text x="9.7" y="237.8">A</text>
<text x="417.5" y="237.4">A</text>
<text x="37.7" y="274.5">8</text>
<text x="89.3" y="274.5">7</text>
<text x="139.1" y="274.4">6</text>
<text x="189" y="274.5">5</text>
<text x="239.4" y="274.4">4</text>
<text x="287.9" y="274.5">3</text>
<text x="338" y="274.5">2</text>
<text x="390.3" y="274.8">1</text>
</g>
<g font-size="2.8">
<text x="16.5" y="13.7">Proprietary and Confidential:</text>
<text x="57.1" y="12.4">The information contained in this drawing is the sole property of BioFire Diagnostics, Inc. Any reproduction</text>
<text x="57.1" y="15.2">in part or as a whole without the written permission of BioFire Diagnostics, Inc. is prohibited.</text>
<text x="313.8" y="13.2">REVISIONS</text>
<text x="227.6" y="18.1">REV.</text>
<text x="229.8" y="22.2">1</text>
<text x="236.1" y="22.2">Not Used</text>
<text x="289" y="18.1">DESCRIPTION</text>
<text x="360.7" y="18.1">DATE MODIFIED</text>
<text x="369.1" y="22.2">NA</text>
<text x="387.6" y="22.2">NA</text>
<text x="388" y="18.1">BY</text>
<text x="400.3" y="18.1">C.O. NO.</text>
<text x="404.4" y="22.2">NA</text>
<text x="229.8" y="26.7">2</text>
<text x="236.1" y="26.7">Initial Release</text>
<text x="366.1" y="26.7">4/11/13</text>
<text x="387.1" y="26.7">LMT</text>
<text x="398.9" y="26.7">CO-009840</text>
<text x="229.8" y="30.9">3</text>
<text x="236.1" y="30.9">Adding missing dimensions and additional view</text>
<text x="365.3" y="30.9">10/16/13</text>
<text x="387.1" y="30.9">LMT</text>
<text x="398.9" y="30.9">CO-011338</text>
<text x="334.1" y="256.5">Salt Lake City, Utah</text>
<text x="335.6" y="253.7">390 Wakara Way</text>
<text x="285.4" y="263.4">Do Not Scale Drawing</text>
<text x="342.9" y="259.4">84108</text>
<text x="344.9" y="262.2">----</text>
<text x="334.3" y="265">www.BioFireDx.com</text>
<text x="338.3" y="267.8">801.736.6354</text>
</g>
<g font-size="2.5">
<text x="253.4" y="242.4">TITLE</text>
<text x="253.4" y="248.2">PART NUMBER</text>
<text x="253.5" y="253.1">DESIGNER</text>
<text x="257.8" y="258.6">FORM: IT 403C REV. 07 - B-SIZE, CO-009280 DC-11463</text>
</g>
<g font-size="2.2">
<text x="257.3" y="263">THIRD</text>
<text x="253.3" y="268.3">PROJECTION:</text>
<text x="256.6" y="265.7">ANGLE</text>
</g>
<g font-size="2.1">
<text x="216.1" y="242.5">UNLESS OTHERWISE SPECIFIED,</text>
<text x="216.1" y="244.6">DIMENSIONS ARE IN INCHES</text>
<text x="216.1" y="246.8">TOLERANCES:</text>
<text x="216.1" y="248.9">ANGULAR:</text>
<text x="216.1" y="251">TWO PLACE DECIMAL</text>
<text x="229.9" y="248.9">0.5</text>
<text x="241.6" y="251">.020 IN</text>
<text x="216.1" y="253.1">THREE PLACE DECIMAL</text>
<text x="218.1" y="257.4">INTERPRET DIMENSIONING AND</text>
<text x="242" y="253.1">.010 IN</text>
<text x="215.2" y="259.5">TOLERANCING PER: ASME Y14.5-2009</text>
<text x="224.5" y="263.3">USAGE OF FORM</text>
<text x="225.9" y="265.4">GOVERNED BY</text>
<text x="227.5" y="267.5">EN-WID-107</text>
</g>
</svg>
